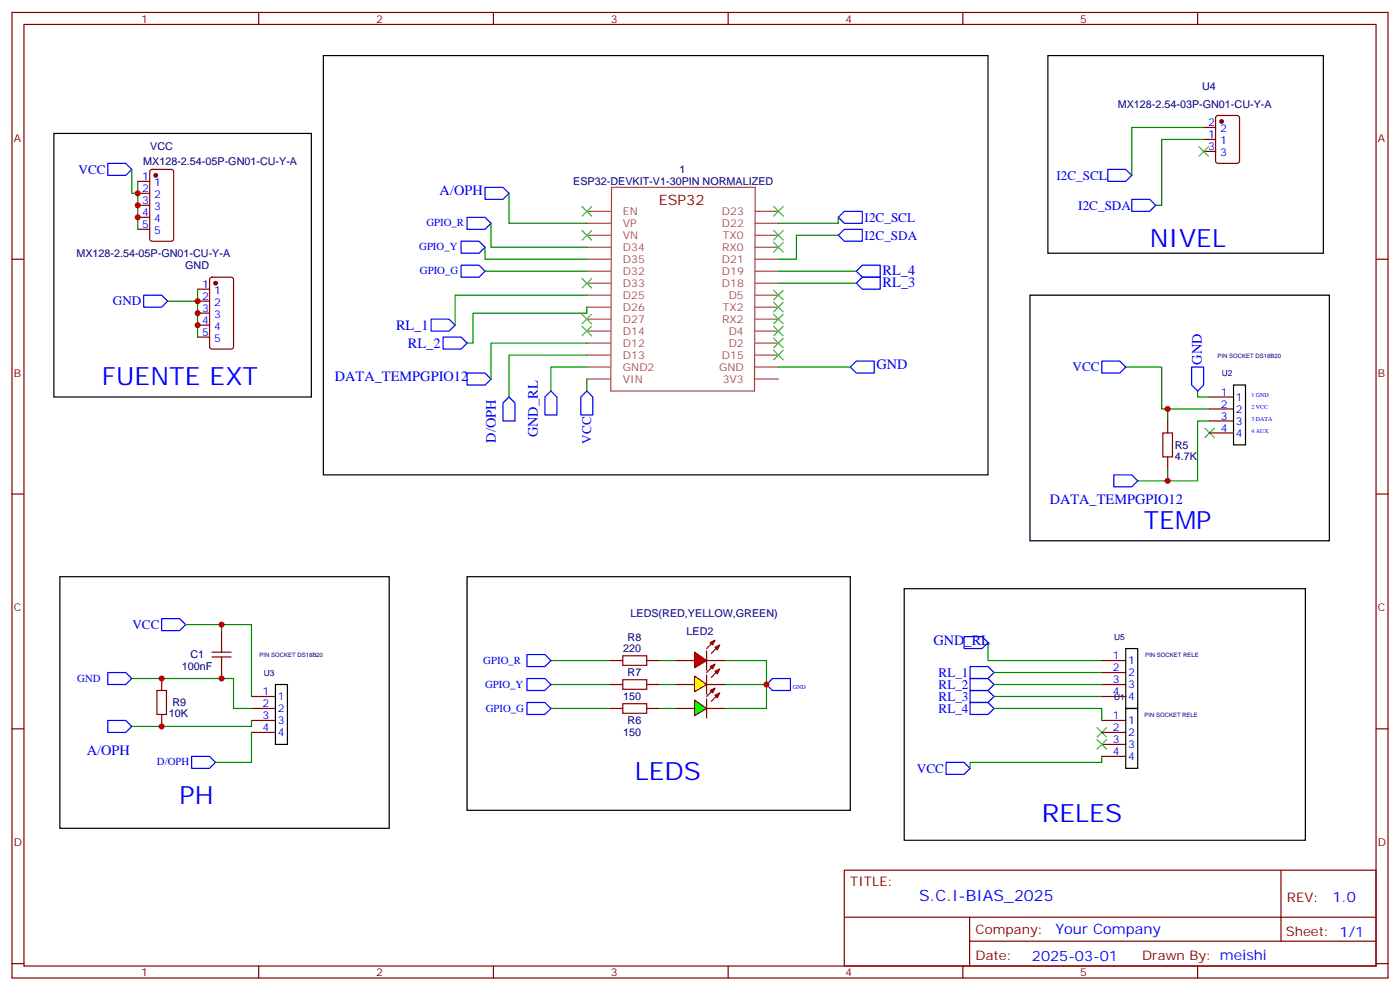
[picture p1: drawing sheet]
<svg xmlns="http://www.w3.org/2000/svg" width="412mm" height="292mm" viewBox="0 0 412 292" stroke-linecap="round" stroke-linejoin="round" font-family="sans-serif">
<g fill="none" stroke="#870000" stroke-width=".35">
<path d="M3.5 3.7h405.4v284.3h-405.4zM7.1 7.2h398.2v277.3h-398.2zM76.2 3.7v3.5M145.3 3.7v3.5M214.5 3.7v3.5M283.6 3.7v3.5M352.8 3.7v3.5M3.5 76.3h3.6M405.3 76.3h3.6M356.3 116.9h7.1M344 124v3.5M344 134.5v3.6"/>
<path d="M356.3 120.4h7.1M356.3 124h7.1M356.3 127.5h7.1M3.5 145.5h3.6M405.3 145.5h3.6M3.5 214.6h3.6M179.9 208.6h3.5M179.9 201.6h3.5M190.5 208.6h3.5M190.5 201.6h3.5M405.3 214.6h3.6M248.7 256.3h156.6v28.2h-156.6z"/>
<path d="M377.3 256.3v20.9M248.7 270.1h156.5M285.6 277.2h119.6M285.6 270.1v14.1M3.5 283.8h3.6M76.2 284.5v3.5M145.3 284.5v3.5M214.5 284.5v3.5M283.6 284.5v3.5M352.8 284.5v3.5M405.3 283.8h3.6"/>
</g>
<g fill="none" stroke="#a64a4a" stroke-width=".35">
<path d="M180.1 55.2h42.4l-.3 59.9h-42.3zM172.9 79.9h6.9M172.9 76.3h6.9M172.9 72.8h6.9M172.9 69.3h6.9M172.9 65.8h6.9M172.9 62.2h6.9M222.4 79.9h6.9M222.4 76.3h6.9M222.4 72.8h6.9M222.4 69.3h6.9M222.4 65.8h6.9"/>
<path d="M222.4 62.2h6.9M172.9 97.5h6.9M172.9 94h6.9M172.9 90.5h6.9M172.9 86.9h6.9M172.9 83.4h6.9M222.4 97.5h6.9M222.4 94h6.9M222.4 90.5h6.9M222.4 86.9h6.9M222.4 83.4h6.9M172.9 111.6h6.9"/>
<path d="M172.9 108.1h6.9M172.9 104.6h6.9M172.9 101h6.9M222.4 111.6h6.9M222.4 108.1h6.9M222.4 104.6h6.9M222.4 101h6.9"/>
</g>
<path d="M135.8 78.1h5.3l1.8 1.8-1.8 1.7h-5.3zM135.8 71h5.3l1.8 1.8-1.8 1.8h-5.3zM137.6 64h5.3l1.7 1.8-1.7 1.7h-5.3zM252.2 79.9l1.8-1.8h5.3v3.5h-5.3zM127 94h5.3l1.8 1.7-1.8 1.8h-5.3zM130.5 99.3h5.3l1.8 1.7-1.8 1.8h-5.3zM252.2 83.4l1.8-1.8h5.3v3.6h-5.3zM162.3 115.1l1.7 1.8v5.3h-3.5v-5.3zM250.5 108.1l1.7-1.8h5.3v3.6h-5.3zM351 108.1h3.5v5.3l-1.7 1.7-1.8-1.7zM328.1 139.8h5.3l1.7 1.8-1.7 1.8h-5.3zM227.5 199.8h5.3v3.5h-5.3l-1.7-1.7z" fill="none" stroke="#00f" stroke-width=".35"/>
<g fill="none" stroke="#008700" stroke-width=".35">
<path d="M229.3 79.9h22.9M229.3 83.4h22.9M172.9 108.1h-10.6v7M229.3 108.1h21.2M331.6 108.1h10.6v12.3h14.1M352.8 115.1v1.8h3.5M344 138.1v3.5h-8.9M344 120.4v3.6M356.3 124h-3.5v17.6h-8.8M162.3 194.5h17.6M194 194.5h5.3M213.4 194.5h12.4v7.1h-12.4"/>
<path d="M162.3 208.6h17.6M162.3 201.6h17.6M194 201.6h5.3M194 208.6h5.3M225.8 201.6v7h-12.4"/>
</g>
<path d="M354.9 126.1l2.8 2.8M357.7 126.1l-2.8 2.8" fill="none" stroke="#3c3" stroke-width=".35"/>
<path d="M342.5 127.5h2.9v7h-2.9zM183.4 207.2h7.1v2.8h-7.1zM183.4 200.2h7.1v2.8h-7.1z" fill="none" stroke="#a10000" stroke-width=".35"/>
<path d="M363.4 113.4h3.5v17.6h-3.5z" fill="none" stroke="#000" stroke-width=".35"/>
<g fill="#f00" stroke="#870000" stroke-width=".35">
<path d="M204.6 192.1l3.5 2.4-3.5 2.1z"/>
<path d="M208.1 191.7v5.6z"/>
</g>
<g fill="#870000" stroke="#870000" stroke-width=".35">
<path d="M208.1 191l1.4-1.4z"/>
<path d="M209.5 192.4l1.5-1.4z"/>
</g>
<g fill="#f00" stroke="#870000" stroke-width=".35">
<path d="M209.2 189.2l1.4-.7-.7 1.4z"/>
<path d="M210.6 190.6l1.4-.7-.7 1.4z"/>
</g>
<path d="M199.3 194.5h5.3M208.1 194.5h5.3" fill="none" stroke="#870000" stroke-width=".35"/>
<path d="M204.6 199.1l3.5 2.5-3.5 2.1z" fill="#ff0" stroke="#870000" stroke-width=".35"/>
<path d="M208.1 198.8v5.6z" fill="#f00" stroke="#870000" stroke-width=".35"/>
<g fill="#870000" stroke="#870000" stroke-width=".35">
<path d="M208.1 198l1.4-1.4z"/>
<path d="M209.5 199.5l1.5-1.5z"/>
</g>
<g fill="#f00" stroke="#870000" stroke-width=".35">
<path d="M209.2 196.3l1.4-.7-.7 1.4z"/>
<path d="M210.6 197.7l1.4-.7-.7 1.4z"/>
</g>
<path d="M199.3 201.6h5.3M208.1 201.6h5.3" fill="none" stroke="#870000" stroke-width=".35"/>
<path d="M204.6 206.2l3.5 2.4-3.5 2.1z" fill="#0f0" stroke="#870000" stroke-width=".35"/>
<path d="M208.1 205.8v5.7z" fill="#f00" stroke="#870000" stroke-width=".35"/>
<g fill="#870000" stroke="#870000" stroke-width=".35">
<path d="M208.1 205.1l1.4-1.4z"/>
<path d="M209.5 206.5l1.5-1.4z"/>
</g>
<g fill="#f00" stroke="#870000" stroke-width=".35">
<path d="M209.2 203.3l1.4-.7-.7 1.4z"/>
<path d="M210.6 204.8l1.4-.8-.7 1.5z"/>
</g>
<g fill="none" stroke="#870000" stroke-width=".35">
<path d="M354.5 37.5h3.6M358.3 34.2l.5-.2h5.6l.7 .4v13l-.4 .7h-5.9l-.7-.4v-13zM40.6 53.4h3.5M40.6 56.9h3.5M44.3 50.1l.5-.2h5.6l.7 .4 .1 20-.5 .7h-5.9l-.6-.4-.1-20zM354.5 41.1h3.6M354.5 44.6h3.6M40.6 60.5h3.5M40.6 64h3.5M40.6 67.5h3.5M58.2 85.2h3.5M58.2 88.7h3.5"/>
<path d="M58.2 92.2h3.5M58.2 95.7h3.5M58.2 99.3h3.5M62 81.8l.4-.2h5.7l.6 .5 .1 20-.5 .6-5.9 .1-.6-.5-.1-20zM47.6 199.8v3.5M65.3 185.7v3.5M65.3 196.3v3.5M179.9 194.5h3.5M190.5 194.5h3.5M324.6 194.5h7M324.6 198h7M47.6 210.4v3.5"/>
<path d="M74.1 208.6h7M74.1 205.1h7M74.1 212.2h7M74.1 215.7h7M199.3 208.6h5.3M208.1 208.6h5.3M324.6 205.1h7M324.6 212.2h7M324.6 215.7h7M324.6 201.6h7M324.6 219.2h7M324.6 222.7h7"/>
</g>
<path d="M62.4 193.5h5.7M62.4 192.1h5.7M65.3 189.2v2.9M65.3 193.5v2.8M183.4 193.1h7.1v2.8h-7.1zM46.2 203.3h2.8v7.1h-2.8z" fill="none" stroke="#a10000" stroke-width=".35"/>
<g fill="none" stroke="#3c3" stroke-width=".35">
<path d="M353.1 43.2l2.9 2.8M356 43.2l-2.9 2.8M171.4 60.8l2.9 2.8M171.4 67.9l2.9 2.8M174.3 60.8l-2.9 2.8M174.3 67.9l-2.9 2.8M227.9 60.8l2.8 2.8M227.9 67.9l2.8 2.8M227.9 71.4l2.8 2.8M230.7 60.8l-2.8 2.8M230.7 67.9l-2.8 2.8M230.7 71.4l-2.8 2.8"/>
<path d="M171.4 82l2.9 2.8M171.4 92.6l2.9 2.8M171.4 96.1l2.9 2.8M174.3 82l-2.9 2.8M174.3 92.6l-2.9 2.8M174.3 96.1l-2.9 2.8M227.9 85.5l2.8 2.8M227.9 89l2.8 2.9M227.9 92.6l2.8 2.8M227.9 96.1l2.8 2.8M227.9 99.6l2.8 2.8M230.7 85.5l-2.8 2.8"/>
<path d="M230.7 89l-2.8 2.9M230.7 92.6l-2.8 2.8M230.7 96.1l-2.8 2.8M230.7 99.6l-2.8 2.8M227.9 103.2l2.8 2.8M230.7 103.2l-2.8 2.8M323.1 214.3l2.9 2.8M323.1 217.8l2.9 2.8M326 214.3l-2.9 2.8M326 217.8l-2.9 2.8"/>
</g>
<g fill="none" stroke="#008700" stroke-width=".35">
<path d="M354.5 37.5h-21.1v14.1M38.8 49.9v7h1.8M40.6 53.4v14.1M149.9 56.9v8.9h23M354.5 41.1h-12.3v19.4h-1.8M142.9 72.8v3.5h30M142.9 79.9h30M144.6 65.8v7h28.3M246.9 69.3h-12.3v7h-5.3M246.9 64v1.8h-17.6M49.4 88.7h8.8M58.2 85.2v14.1"/>
<path d="M172.9 86.9h-38.8v8.8M172.9 90.5v1.7h-33.6v8.8h-1.7M172.9 101h-28.3v10.6M172.9 104.6h-23v12.3M172.9 111.6v3.5M38.8 199.8h30v8.8h5.3M54.7 183.9h19.4v21.2M65.3 183.9v1.8M291 189.2v5.3h33.6M292.8 198h31.8M74.1 212.2v1.7h-35.3M74.1 215.7v8.8h-10.6"/>
<path d="M292.8 208.6h31.8v3.6M292.8 201.6h31.8M292.8 205.1h31.8M324.6 222.7v1.8h-38.8v1.8"/>
</g>
<g fill="none" stroke="#00f" stroke-width=".35">
<path d="M31.7 48.1h5.3l1.8 1.8-1.8 1.7h-5.3zM142.9 55.2h5.3l1.7 1.7-1.7 1.8h-5.3zM326.3 49.9h5.3l1.8 1.7-1.8 1.8h-5.3zM333.4 58.7h5.3l1.7 1.8-1.7 1.7h-5.3zM246.9 64l1.8-1.8h5.3v3.6h-5.3zM246.9 69.3l1.8-1.8h5.3v3.5h-5.3zM42.3 86.9h5.3l1.8 1.8-1.8 1.8h-5.3zM137.6 109.9h5.3l1.7 1.7-1.7 1.8h-5.3zM149.9 116.9l1.8 1.8v5.3h-3.5v-5.3zM172.9 115.1l1.7 1.8v5.3h-3.5v-5.3zM324.6 106.3h5.2l1.8 1.8-1.8 1.8h-5.2zM31.7 198h5.3l1.8 1.8-1.8 1.8h-5.3z"/>
<path d="M47.6 182.2h5.3l1.8 1.7-1.8 1.8h-5.3zM155.2 192.8h5.3l1.8 1.7-1.8 1.8h-5.3zM155.2 199.8h5.3l1.8 1.8-1.8 1.7h-5.3zM284 187.5h5.3l1.7 1.7-1.7 1.8h-5.3zM285.8 199.8h5.2l1.8 1.8-1.8 1.7h-5.2zM285.8 196.3h5.2l1.8 1.7-1.8 1.8h-5.2zM31.7 212.2h5.3l1.8 1.7-1.8 1.8h-5.3zM155.2 206.9h5.3l1.8 1.7-1.8 1.8h-5.3zM285.8 206.9h5.2l1.8 1.7-1.8 1.8h-5.2zM285.8 203.3h5.2l1.8 1.8-1.8 1.8h-5.2zM56.4 222.7h5.3l1.8 1.8-1.8 1.8h-5.3zM278.7 224.5h5.3l1.8 1.8-1.8 1.7h-5.3z"/>
</g>
<path d="M95.2 16.4h195.8v123.4h-195.8zM308.7 16.4h81.1v58.2h-81.1zM15.9 39.3h75.8v77.6h-75.8zM303.4 86.9h88.2v72.3h-88.2zM17.6 169.8h97.1v74.1h-97.1zM137.6 169.8h112.9v68.8h-112.9zM266.3 173.4h118.2v74h-118.2zM331.6 191h3.5v17.6h-3.5zM81.1 201.6h3.6v17.6h-3.6zM331.6 208.6h3.5v17.7h-3.5z" fill="none" stroke="#000" stroke-width=".35"/>
<g fill="#870000" stroke="#870000" stroke-width=".35">
<circle cx="45.9" cy="51.6" r=".53"/>
<circle cx="63.5" cy="83.4" r=".53"/>
<circle cx="359.8" cy="35.8" r=".53"/>
</g>
<g fill="#c00">
<circle cx="344" cy="141.6" r=".88"/>
<circle cx="344" cy="120.4" r=".88"/>
<circle cx="225.8" cy="201.6" r=".88"/>
<circle cx="58.2" cy="88.7" r=".88"/>
<circle cx="58.2" cy="92.2" r=".88"/>
<circle cx="58.2" cy="95.7" r=".88"/>
<circle cx="47.6" cy="213.9" r=".88"/>
<circle cx="47.6" cy="199.8" r=".88"/>
<circle cx="65.3" cy="199.8" r=".88"/>
<circle cx="65.3" cy="183.9" r=".88"/>
<circle cx="40.6" cy="56.9" r=".88"/>
<circle cx="40.6" cy="60.5" r=".88"/>
<circle cx="40.6" cy="64" r=".88"/>
</g>
<g font-size="7.4" fill="#00f">
<text x="338.7" y="72.8">NIVEL</text>
<text x="30" y="113.4">FUENTE EXT</text>
<text x="336.9" y="155.7">TEMP</text>
<text x="187" y="229.8">LEDS</text>
<text x="52.9" y="236.9">PH</text>
<text x="306.9" y="242.1">RELES</text>
</g>
<text font-size="4.6" fill="#00f" x="270.8" y="265.3">S.C.I-BIAS_2025</text>
<g font-size="4.2" fill="#00f">
<text x="129.5" y="57.6">A/OPH</text>
<text x="260" y="81.1">RL_4</text>
<text x="260" y="84.7">RL_3</text>
<text x="116.6" y="97.3">RL_1</text>
<text x="120.2" y="102.6">RL_2</text>
<text x="354" y="107.4" transform="rotate(-90 354 107.4)">GND</text>
<text x="98.7" y="112.2">DATA_TEMPGPIO12</text>
<text x="258.2" y="108.7">GND</text>
<text x="146" y="130.4" transform="rotate(-90 146 130.4)">D/OPH</text>
<text x="158.4" y="128.8" transform="rotate(-90 158.4 128.8)">GND_RL</text>
<text x="309.2" y="148.4">DATA_TEMPGPIO12</text>
<text x="275" y="189.8">GND_RL</text>
<text x="25.5" y="222.4">A/OPH</text>
<text x="392.5" y="265.5">1.0</text>
<text x="310.9" y="275.1">Your Company</text>
<text x="304" y="282.9">2025-03-01</text>
</g>
<text font-size="4.2" fill="#900" x="194" y="60.5">ESP32</text>
<g font-size="3.9" fill="#00f">
<text x="23.1" y="51.2">VCC</text>
<text x="311.2" y="52.9">I2C_SCL</text>
<text x="254.7" y="65.3">I2C_SCL</text>
<text x="317.6" y="61.7">I2C_SDA</text>
<text x="254.7" y="70.6">I2C_SDA</text>
<text x="33.2" y="89.9">GND</text>
<text x="315.9" y="109.4">VCC</text>
<text x="174.1" y="130.6" transform="rotate(-90 174.1 130.6)">VCC</text>
<text x="39" y="185.2">VCC</text>
<text x="276.5" y="202.8">RL_2</text>
<text x="276.5" y="199.3">RL_1</text>
<text x="276.5" y="209.9">RL_4</text>
<text x="276.5" y="206.4">RL_3</text>
<text x="270.1" y="227.5">VCC</text>
</g>
<g font-size="3.9" fill="#800">
<text x="250.5" y="260.8">TITLE:</text>
<text x="379.1" y="265.5">REV:</text>
<text x="287.4" y="275">Company:</text>
<text x="378.7" y="275.7">Sheet: 1/1</text>
<text x="287.4" y="282.7">Date:</text>
<text x="336.4" y="282.8">Drawn By: meishi</text>
</g>
<g font-size="3.2" fill="#800">
<text x="41.6" y="6.7">1</text>
<text x="110.8" y="6.7">2</text>
<text x="179.9" y="6.7">3</text>
<text x="249.1" y="6.7">4</text>
<text x="318.2" y="6.7">5</text>
<text x="4.1" y="41.8">A</text>
<text x="405.9" y="41.8">A</text>
<text x="4.1" y="110.9">B</text>
<text x="405.9" y="110.9">B</text>
<text x="4.1" y="180.1">C</text>
<text x="405.9" y="180.1">C</text>
<text x="4.1" y="249.2">D</text>
<text x="405.9" y="249.2">D</text>
<text x="41.6" y="287.5">1</text>
<text x="110.8" y="287.5">2</text>
<text x="179.9" y="287.5">3</text>
<text x="249.1" y="287.5">4</text>
<text x="318.2" y="287.5">5</text>
</g>
<g font-size="3.2" fill="#000080">
<text x="354.1" y="26.5">U4</text>
<text x="329.3" y="31.8">MX128-2.54-03P-GN01-CU-Y-A</text>
<text x="44.2" y="44">VCC</text>
<text x="42.2" y="48.6">MX128-2.54-05P-GN01-CU-Y-A</text>
<text x="200.2" y="50.9">1</text>
<text x="168.9" y="54.6">ESP32-DEVKIT-V1-30PIN NORMALIZED</text>
<text x="22.5" y="75.8">MX128-2.54-05P-GN01-CU-Y-A</text>
<text x="54.6" y="79.3">GND</text>
<text x="346.1" y="135.4">4.7K</text>
<text x="346.1" y="132.2">R5</text>
<text x="185.7" y="181.7">LEDS(RED,YELLOW,GREEN)</text>
<text x="184.9" y="188.6">R8</text>
<text x="202.3" y="187">LED2</text>
<text x="53.5" y="197.4">100nF</text>
<text x="56.1" y="193.9">C1</text>
<text x="183.6" y="192.1">220</text>
<text x="184.9" y="199.2">R7</text>
<text x="50.8" y="208">R9</text>
<text x="183.6" y="206.3">150</text>
<text x="49.7" y="211.2">10K</text>
<text x="184.9" y="213.3">R6</text>
<text x="183.6" y="216.8">150</text>
</g>
<g font-size="3.2" fill="#00f">
<text x="355.9" y="37.2">2</text>
<text x="355.9" y="40.7">1</text>
<text x="359.4" y="38.9">2</text>
<text x="355.9" y="44.2">3</text>
<text x="359.4" y="42.5">1</text>
<text x="359.4" y="46">3</text>
<text x="41.9" y="53.1">1</text>
<text x="41.9" y="56.6">2</text>
<text x="45.4" y="54.8">1</text>
<text x="45.4" y="58.3">2</text>
<text x="41.9" y="60.1">3</text>
<text x="41.9" y="63.6">4</text>
<text x="45.4" y="61.9">3</text>
<text x="45.4" y="65.4">4</text>
<text x="41.9" y="67.2">5</text>
<text x="45.4" y="68.9">5</text>
<text x="125.6" y="66.7">GPIO_R</text>
<text x="123.5" y="73.7">GPIO_Y</text>
<text x="123.7" y="80.8">GPIO_G</text>
<text x="59.5" y="84.8">1</text>
<text x="59.5" y="88.3">2</text>
<text x="63" y="86.6">1</text>
<text x="59.5" y="91.9">3</text>
<text x="59.5" y="95.4">4</text>
<text x="63" y="90.1">2</text>
<text x="63" y="93.6">3</text>
<text x="59.5" y="98.9">5</text>
<text x="63" y="97.2">4</text>
<text x="63" y="100.7">5</text>
<text x="359.6" y="116.6">1</text>
<text x="364.1" y="118">1</text>
<text x="359.6" y="120.1">2</text>
<text x="359.6" y="123.6">3</text>
<text x="364.1" y="121.5">2</text>
<text x="364.1" y="125">3</text>
<text x="359.6" y="127.1">4</text>
<text x="364.1" y="128.6">4</text>
<text x="142.4" y="195.7">GPIO_R</text>
<text x="327.8" y="194.2">1</text>
<text x="327.8" y="197.7">2</text>
<text x="332.3" y="195.6">1</text>
<text x="22.8" y="200.9">GND</text>
<text x="142.9" y="202.5">GPIO_Y</text>
<text x="327.8" y="201.2">3</text>
<text x="332.3" y="199.1">2</text>
<text x="332.3" y="202.6">3</text>
<text x="77.4" y="204.8">1</text>
<text x="77.4" y="208.3">2</text>
<text x="81.8" y="206.2">1</text>
<text x="81.8" y="209.7">2</text>
<text x="143.1" y="209.5">GPIO_G</text>
<text x="327.8" y="204.8">4</text>
<text x="332.3" y="206.2">4</text>
<text x="77.4" y="211.8">3</text>
<text x="77.4" y="215.3">4</text>
<text x="81.8" y="213.2">3</text>
<text x="327.8" y="211.8">1</text>
<text x="327.8" y="215.3">2</text>
<text x="332.3" y="213.2">1</text>
<text x="81.8" y="216.7">4</text>
<text x="327.8" y="218.9">3</text>
<text x="332.3" y="216.7">2</text>
<text x="332.3" y="220.3">3</text>
<text x="46.2" y="225.1">D/OPH</text>
<text x="327.8" y="222.4">4</text>
<text x="332.3" y="223.8">4</text>
</g>
<g font-size="3.2" fill="#a54b4b">
<text x="183.5" y="63.3">EN</text>
<text x="212.6" y="63.3">D23</text>
<text x="183.5" y="70.3">VN</text>
<text x="183.5" y="66.8">VP</text>
<text x="212.6" y="66.8">D22</text>
<text x="213" y="70.3">TX0</text>
<text x="183.5" y="77.4">D35</text>
<text x="183.5" y="73.9">D34</text>
<text x="212.6" y="77.4">D21</text>
<text x="212.7" y="73.9">RX0</text>
<text x="183.5" y="80.9">D32</text>
<text x="212.6" y="80.9">D19</text>
<text x="183.5" y="88">D25</text>
<text x="183.5" y="84.4">D33</text>
<text x="212.6" y="84.4">D18</text>
<text x="214.7" y="88">D5</text>
<text x="183.5" y="95">D27</text>
<text x="183.5" y="91.5">D26</text>
<text x="212.7" y="95">RX2</text>
<text x="213" y="91.5">TX2</text>
<text x="183.5" y="98.5">D14</text>
<text x="214.7" y="98.5">D4</text>
<text x="183.5" y="105.6">D13</text>
<text x="183.5" y="102.1">D12</text>
<text x="212.6" y="105.6">D15</text>
<text x="214.7" y="102.1">D2</text>
<text x="183.5" y="112.7">VIN</text>
<text x="183.5" y="109.1">GND2</text>
<text x="211.8" y="109.1">GND</text>
<text x="212.9" y="112.7">3V3</text>
</g>
<g font-size="2.5" fill="#000080">
<text x="359.9" y="110.7">U2</text>
<text x="328.2" y="188.4">U5</text>
<text x="77.7" y="198.9">U3</text>
<text x="328.2" y="206">U1</text>
</g>
<g font-size="1.8" fill="#000080">
<text x="358.6" y="105.3">PIN SOCKET DS18B20</text>
<text x="76.4" y="193.5">PIN SOCKET DS18B20</text>
<text x="337.3" y="193.4">PIN SOCKET RELE</text>
<text x="337.1" y="211">PIN SOCKET RELE</text>
</g>
<g font-size="1.8" fill="#00f">
<text x="368.7" y="116.9">1 GND</text>
<text x="368.7" y="124">3 DATA</text>
<text x="368.7" y="120.4">2 VCC</text>
<text x="368.7" y="127.5">4 AUX</text>
<text x="233.5" y="202.8">GND</text>
</g>
</svg>
